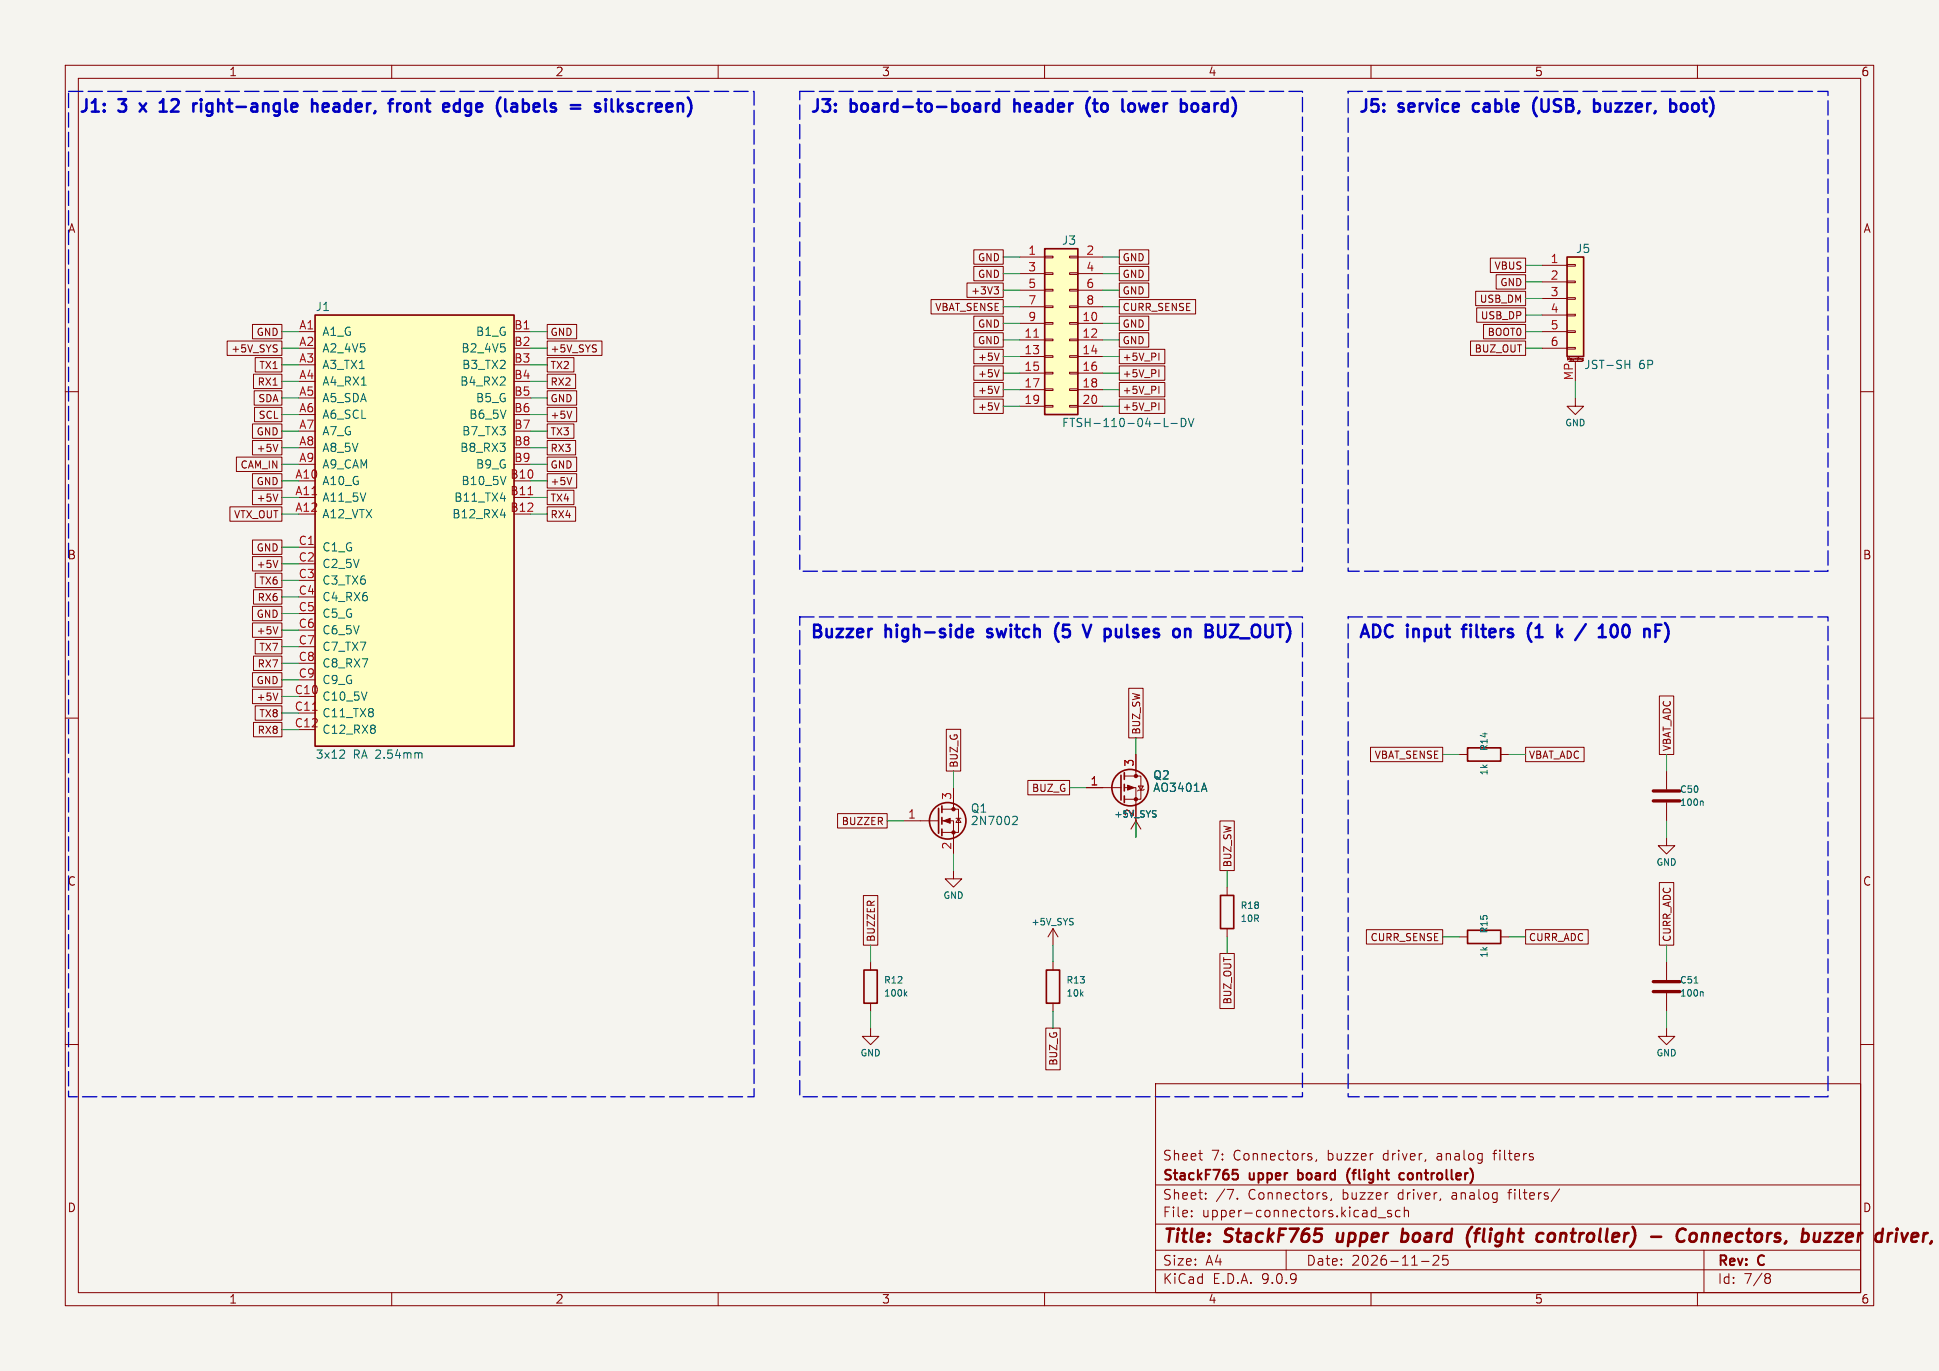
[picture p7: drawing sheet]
<svg xmlns="http://www.w3.org/2000/svg" width="297mm" height="210mm" viewBox="0 0 297 210" stroke-linecap="round" stroke-linejoin="round" font-family="sans-serif">
<path d="M0 0h297v210h-297z" fill="#f5f4ef" stroke="#f5f4ef" stroke-width=".15"/>
<g fill="none" stroke="#840000" stroke-width=".15">
<path d="M10 10h277v190h-277zM12 12h273v186h-273zM60 10v2M110 10v2M160 10v2M210 10v2M260 10v2M10 60h2M241.3 61v1.2h1.3l-1.3 1.3-1.3-1.3h1.3M285 60h2M10 110h2M285 110h2"/>
<path d="M188 135.9v1.3M188 142.2v1.3M10 160h2M177 166h108v32h-108zM183.6 176.7h.6M184 177.7h.2M200.7 177.2l.3 .2-.3 .3M200.7 176.7l.2 .1M201.7 177.6l-.2 .3M285 160h2M60 198v2M110 198v2"/>
<path d="M160 198v2M177 194.5h108M177 191.5h108M177 187.5h108M177 181.5h108M182.5 186.3v.1M182.5 185.5v.1M184.7 183.6v.1M184.7 182.8v.1M189.5 183.6v.1M197 191.5v3M203 183.2l.2 .2-.2 .3"/>
<path d="M203 182.7l.2 .1M204 183.6l-.2 .3M210 198v2M211.1 186.5h1.1M213.1 185.5l-.4-.1-.2 .2 .1 .2 .5 .2v.3h-.6M214.5 185.5l-.5-.1-.3 .3v.4l.2 .2h.6M215.1 185.5a.37 .37 0 0 1 .6 .1v.8M215.1 184.9v1.5M217.7 193.2h1.2M219.5 192.4l.2-.1 .5 .1a.41 .41 0 0 1 .1 .5l-.8 .9h.9M221.7 192.3h-.7v.7l.2-.1h.5l.1 .3-.1 .5-.2 .1h-.3l-.2-.1M238.9 182.1l-1.3 2"/>
<path d="M260 198v2M261 191.5v6.5M270.6 195.1l.4 .1 .2 .2-.1 .2-.2 .1M270.6 195.7h.3M270.9 195.7l.2 .2 .1 .4-.2 .2-.4 .1"/>
</g>
<g fill="none" stroke="#840000" stroke-width=".4">
<path d="M204.9 188.9l-.1 1 .2 .3M214.8 189l.2-.1 .6 .1M214.9 188.2l-.3 2M215.5 190a.66 .66 0 0 1-.9 .1M225.5 187.9l-.3 .4M225.8 188.9h.8M226.5 188.2l-.3 .3-.2 1.7M235.8 188.9l.6 .1M236.3 190.1l-.2 .1M238 189a.59 .59 0 0 0-.9 .3v.7a.53 .53 0 0 0 .9 0M252.9 189.4h1.5M258.2 188.4a.8 .8 0 0 0-.9-.1 .8 .8 0 0 0-.4 .8"/>
<path d="M258.8 189.3a.55 .55 0 0 1 .6-.4 .55 .55 0 0 1 .5 .4l-.1 .5a.57 .57 0 0 1-1 .2M260.8 188.9l-.2 1.3M261.1 188.9l-.3 .2M279.6 188.9h1l-1.2 1.3h1M292.2 188.9l-.6 1.3M293.2 188.9l-.3 .3-.1 .7 .2 .3h.4M293.8 189.4l-1 .1"/>
</g>
<path d="M188.8 179.2h.8M188.8 179.8h.5l.3 .2v.4l-.1 .2h-.7M198.8 179.2v1.5M199 179.7l-.2 .1M206.8 179a1.72 1.72 0 0 0 0 2.3M215.1 179.8l-.5-.1-.3 .3v.4l.2 .2h.6M198.8 180.6l.2 .1" fill="none" stroke="#840000" stroke-width=".3"/>
<path d="M186.9 137.2h2.1v5h-2.1z" fill="none" stroke="#840000" stroke-width=".25"/>
<path d="M160 38.1h5.1v25.4h-5.1z" fill="#ffffc2"/>
<g fill="none" stroke="#840000" stroke-width=".25">
<path d="M160 38.1h5.1v25.4h-5.1zM171.7 118.7v3.9M172.2 118.4v1M224.8 114.6h5.1v2h-5.1zM143.8 123.8v3.8M144.3 123.4v1.1M144.3 125.2v1M144.3 127v1M172.2 120.1v1.1M172.2 121.9v1M132.3 148.6h2.1v5.1h-2.1zM224.8 142.5h5.1v2h-5.1z"/>
<circle cx="145.2" cy="125.7" r="2.79"/>
<circle cx="173.1" cy="120.6" r="2.79"/>
</g>
<g fill="none" stroke="#840000" stroke-width=".15">
<path d="M156.2 39.4h3.8M160 39.2h1.3v.3h-1.3zM163.8 39.2h1.3v.3h-1.3zM165.1 39.4h3.8M156.2 41.9h3.8M156.2 44.5h3.8M156.2 47h3.8M156.2 49.5h3.8M156.2 52.1h3.8M156.2 54.6h3.8M156.2 57.2h3.8M156.2 59.7h3.8"/>
<path d="M160 41.8h1.3v.2h-1.3zM160 44.3h1.3v.3h-1.3zM160 46.9h1.3v.2h-1.3zM160 49.4h1.3v.3h-1.3zM160 51.9h1.3v.3h-1.3zM160 54.5h1.3v.2h-1.3zM160 57h1.3v.3h-1.3zM160 59.6h1.3v.2h-1.3zM163.8 41.8h1.3v.2h-1.3zM163.8 44.3h1.3v.3h-1.3zM163.8 46.9h1.3v.2h-1.3zM163.8 49.4h1.3v.3h-1.3z"/>
<path d="M163.8 51.9h1.3v.3h-1.3zM163.8 54.5h1.3v.2h-1.3zM163.8 57h1.3v.3h-1.3zM163.8 59.6h1.3v.2h-1.3zM165.1 41.9h3.8M165.1 44.5h3.8M165.1 47h3.8M165.1 49.5h3.8M165.1 52.1h3.8M165.1 54.6h3.8M165.1 57.2h3.8M165.1 59.7h3.8"/>
<path d="M156.2 62.2h3.8M160 62.1h1.3v.3h-1.3zM163.8 62.1h1.3v.3h-1.3zM165.1 62.2h3.8M172.2 118.9h2.6v3.5h-2.6M174 115.6v3.3M223.5 115.6h1.3M229.9 115.6h1.2M255.3 118.1v2.8M138.4 125.7h5.4M144.3 124h2.5v3.5h-2.5M144.3 125.7h1.7v5.1"/>
<path d="M146 133.4v1.2h1.3l-1.3 1.3-1.2-1.3h1.2M146 120.7v3.3M146.4 125.3h.8M146.8 125.3l.4 .7h-.8zM166.4 120.7h5.3M172.2 120.7h1.8v7.6M173.2 127l.8-1.3 .8 1.3M174.4 120.4h.7l-.3 .6zM175.3 120.9l-.2 .1h-.7l-.2 .2M255.3 128.3v1.2h1.2l-1.2 1.3-1.3-1.3h1.3M255.3 122.9v2.8M133.3 157.5v1.3h1.3l-1.3 1.2-1.2-1.2h1.2"/>
<path d="M133.3 147.3v1.3M133.3 153.7v1.2M161.3 142.2l-.8 1.3M161.3 142.2l.8 1.3M161.3 142.2v2.6M223.5 143.5h1.3M229.9 143.5h1.2M255.3 157.5v1.3h1.2l-1.2 1.2-1.3-1.2h1.3M255.3 147.3v2.8M255.3 152.1v2.8"/>
</g>
<path d="M158.4 51.7h.7" fill="none" stroke="#a90000" stroke-width=".15"/>
<g fill="none" stroke="#006464" stroke-width=".15">
<path d="M178.3 65.3h.6M179.4 64.9h.9M180.9 64.1a.64 .64 0 0 1 .8 .6 .64 .64 0 0 1-.8 .6zM182 64.1l.4 1.2 .5-1.2M184.4 120l.5 1.2M155.3 125l.4 .1 .1 .3-.7 .9h.7M176.9 124.2h.2M177 124.8v.3M260.6 122.7l.3 .2v.5M138.6 152.2l.3 .4M138.9 151.9l-.4 .4M164.2 140.7h.2"/>
<path d="M164.3 141.3v.3M259.5 150.6h.6M260.6 151.9l.3 .2v.5"/>
</g>
<path d="M253.2 121.2h4.1M253.2 122.7h4.1M253.2 150.4h4.1M253.2 151.9h4.1" fill="none" stroke="#840000" stroke-width=".51"/>
<g fill="#840000" stroke="#840000" stroke-width=".15">
<path d="M144.5 125.7l1-.4v.8z"/>
<path d="M172.7 120.3l1 .4-1 .3z"/>
<circle cx="146" cy="124" r=".25"/>
<circle cx="146" cy="127.5" r=".25"/>
<circle cx="174" cy="118.9" r=".25"/>
<circle cx="174" cy="122.4" r=".25"/>
</g>
<path d="M48.3 48.3h30.4v66h-30.4z" fill="#ffffc2"/>
<path d="M48.3 48.3h30.4v66h-30.4zM160.3 148.6h2v5.1h-2z" fill="none" stroke="#840000" stroke-width=".25"/>
<path d="M45.7 50.8h2.6M78.7 50.8h2.6M45.7 83.8h2.6M161.3 147.3v1.3M161.3 153.7v1.2" fill="none" stroke="#840000" stroke-width=".15"/>
<path d="M80.9 75.8h.7M47.9 108.8h.7" fill="none" stroke="#a90000" stroke-width=".15"/>
<path d="M76.7 76.4h.7M76.7 78.9h.7M77.5 73l-.4 1.2M52.5 114.9l.3 .2-.1 .3-.7 .7h.8M64.5 115.3l.1 .2v.6" fill="none" stroke="#006464" stroke-width=".15"/>
<path d="M240 39.4h2.6v15.2h-2.6z" fill="#ffffc2"/>
<path d="M240 39.4h2.6v15.2h-2.6z" fill="none" stroke="#840000" stroke-width=".25"/>
<g fill="none" stroke="#840000" stroke-width=".15">
<path d="M149.2 38.3h4.5v2.2h-4.5zM171.4 38.3h4.6v2.2h-4.6zM228.3 39.5h5.4v2.2h-5.4zM34.8 52.2h8.4v2.2h-8.4zM38.7 49.7h4.5v2.2h-4.5zM38.8 57.3h4.4v2.2h-4.4zM38.9 59.9h4.3v2.2h-4.3zM39.1 54.8h4.1v2.2h-4.1zM42.3 52.8l.2 .1M42.4 53.5v.3M83.8 49.7h4.5v2.2h-4.5zM83.8 52.2h8.4v2.2h-8.4z"/>
<path d="M83.8 54.8h4.1v2.2h-4.1zM83.8 57.3h4.4v2.2h-4.4zM83.8 59.9h4.5v2.2h-4.5zM142.6 45.9h11.1v2.2h-11.1zM148.1 43.3h5.6v2.3h-5.6zM149.2 40.8h4.5v2.2h-4.5zM149.2 48.4h4.5v2.2h-4.5zM149.2 51h4.5v2.2h-4.5zM149.2 58.6h4.5v2.2h-4.5zM149.2 56h4.5v2.3h-4.5zM149.2 53.5h4.5v2.2h-4.5zM152.3 43.9h.6l-.3 .4 .3 .2v.3l-.2 .2h-.3"/>
<path d="M153.1 59.2l-.4 1.1M153.1 56.6l-.4 1.1M153.1 54.1l-.4 1.1M171.4 58.6h7v2.2h-7zM171.4 56h7v2.3h-7zM171.4 53.5h7v2.2h-7zM171.4 51h4.6v2.2h-4.6zM171.4 48.4h4.6v2.2h-4.6zM171.4 40.8h4.6v2.2h-4.6zM171.4 43.3h4.6v2.3h-4.6zM171.4 45.9h11.7v2.2h-11.7zM177.5 54.1v1.1"/>
<path d="M177.5 56.6v1.1M177.5 59.2v1.1M225.2 52.2h8.5v2.2h-8.5zM226 44.6h7.7v2.2h-7.7zM226.2 47.2h7.5v2.2h-7.5zM227.2 49.7h6.5v2.2h-6.5zM229.2 42.1h4.5v2.2h-4.5zM236.2 40.6h3.8M236.2 43.2h3.8M236.2 45.7h3.8M236.2 48.3h3.8M236.2 50.8h3.8"/>
<path d="M236.2 53.3h3.8M240 40.5h1.3v.3h-1.3zM240 43.1h1.3v.2h-1.3zM240 45.6h1.3v.2h-1.3zM240 48.1h1.3v.3h-1.3zM240 50.7h1.3v.2h-1.3zM240 53.2h1.3v.3h-1.3zM240.3 55.4h2M241.3 55.4v3M35.2 77.6h8v2.2h-8zM36.2 70h7v2.2h-7zM38.7 72.6h4.5v2.2h-4.5z"/>
<path d="M38.7 75.1h4.5v2.2h-4.5zM38.7 64.9h4.5v2.2h-4.5zM38.7 67.5h4.5v2.2h-4.5zM39 62.4h4.2v2.2h-4.2zM42.6 75.7l-.4 1.1M42.6 68.1l-.4 1.1M83.8 70h4.5v2.2h-4.5zM83.8 77.6h4.4v2.2h-4.4zM83.8 75.1h4.1v2.2h-4.1zM83.8 72.6h4.5v2.2h-4.5zM83.8 67.5h4.4v2.2h-4.4zM83.8 64.9h4.1v2.2h-4.1z"/>
<path d="M83.8 62.4h4.5v2.2h-4.5zM87.6 73.1l-.4 1.1M87.6 63l-.4 1.1M149.2 61.1h4.5v2.2h-4.5zM153.1 61.7l-.4 1.1M171.4 61.1h7v2.2h-7zM177.5 61.7v1.1M38.7 82.7h4.5v2.2h-4.5zM38.7 95.4h4.5v2.2h-4.5zM38.7 92.9h4.5v2.2h-4.5zM38.7 85.3h4.5v2.2h-4.5zM38.8 90.3h4.4v2.2h-4.4z"/>
<path d="M39.1 98h4.1v2.2h-4.1zM39.1 87.8h4.1v2.2h-4.1zM42.6 96l-.4 1.1M42.6 85.8l-.4 1.1M38.7 105.6h4.5v2.2h-4.5zM38.7 103h4.5v2.2h-4.5zM38.8 100.5h4.4v2.2h-4.4zM38.8 110.7h4.4v2.2h-4.4zM39.1 108.1h4.1v2.2h-4.1zM42.6 106.2l-.4 1.1M144.9 111.7h2.3v6.4h-2.3zM157.4 119.5h6.4v2.3h-6.4z"/>
<path d="M172.9 105.4h2.2v7.6h-2.2zM174 115.6v2.5M209.9 114.5h11.1v2.2h-11.1zM233.7 114.5h8.9v2.2h-8.9zM254.2 106.6h2.2v9h-2.2zM128.3 124.6h7.6v2.2h-7.6zM132.2 137.2h2.3v7.6h-2.3zM166.4 120.7h2.5M174 123.2v2.5M186.9 125.8h2.2v7.6h-2.2zM254.2 135.2h2.2v9.6h-2.2zM160.2 157.5h2.2v6.4h-2.2z"/>
<path d="M186.9 146.1h2.2v8.4h-2.2zM209.3 142.4h11.7v2.2h-11.7zM233.7 142.4h9.6v2.2h-9.6z"/>
</g>
<path d="M248.9 55.8h.7M249.6 55.2v1.3M184.4 120l.5 1.2M176.9 124.2h.2M177 124.8v.3" fill="none" stroke="#006464" stroke-width=".15"/>
<g fill="none" stroke="#009600" stroke-width=".15">
<path d="M153.7 39.4h2.5M168.9 39.4h2.5M43.2 53.3h2.5M43.2 55.9h2.5M43.2 58.4h2.5M43.2 50.8h2.5M81.3 53.3h2.5M81.3 55.9h2.5M81.3 58.4h2.5M81.3 50.8h2.5M153.7 49.5h2.5M153.7 47h2.5"/>
<path d="M153.7 41.9h2.5M153.7 44.5h2.5M153.7 57.2h2.5M153.7 59.7h2.5M153.7 52.1h2.5M153.7 54.6h2.5M168.9 49.5h2.5M168.9 47h2.5M168.9 41.9h2.5M168.9 44.5h2.5M168.9 57.2h2.5M168.9 59.7h2.5"/>
<path d="M168.9 52.1h2.5M168.9 54.6h2.5M233.7 53.3h2.5M233.7 50.8h2.5M233.7 48.3h2.5M233.7 45.7h2.5M233.7 43.2h2.5M233.7 40.6h2.5M241.3 58.4v2.6M43.2 61h2.5M43.2 78.7h2.5M43.2 76.2h2.5"/>
<path d="M43.2 73.7h2.5M43.2 71.1h2.5M43.2 68.6h2.5M43.2 66h2.5M43.2 63.5h2.5M81.3 61h2.5M81.3 78.7h2.5M81.3 76.2h2.5M81.3 73.7h2.5M81.3 71.1h2.5M81.3 68.6h2.5M81.3 66h2.5"/>
<path d="M81.3 63.5h2.5M153.7 62.2h2.5M168.9 62.2h2.5M43.2 96.5h2.5M43.2 99.1h2.5M43.2 83.8h2.5M43.2 86.4h2.5M43.2 88.9h2.5M43.2 91.4h2.5M43.2 94h2.5M43.2 101.6h2.5M43.2 104.1h2.5"/>
<path d="M43.2 106.7h2.5M43.2 109.2h2.5M43.2 111.8h2.5M146 118.1v2.6M174 113v2.6M221 115.6h2.5M231.1 115.6h2.6M255.3 115.6v2.5M135.9 125.7h2.5M146 130.8v2.6M163.8 120.7h2.6M174 125.7v2.6"/>
<path d="M188 133.4v2.5M255.3 125.7v2.6M133.3 144.8v2.5M133.3 154.9v2.6M161.3 144.8v2.5M161.3 154.9v2.6M188 143.5v2.6M221 143.5h2.5M231.1 143.5h2.6M255.3 144.8v2.5M255.3 154.9v2.6"/>
</g>
<g fill="none" stroke="#0000c2" stroke-width=".38">
<path d="M21.4 15.8l1 1.3M22.4 15.8l-1 1.3M24.5 17.1h1M24.6 15.7l.4-.5v1.9M30.2 15.8l-.4 .1M30.8 15.2v.2M30.8 15.8v1.3M30.8 15.2l-.1 .1 .1 .1M30.8 15.2l.1 .1-.1 .1M47.8 16a.47 .47 0 0 1 .8 .1v1M47.8 15.2v1.9M50.2 15.9l-.5-.1-.3 .3 .1 .9 .2 .1 .5-.1"/>
<path d="M50.3 16.3l-.9 .2M61.4 15.8l-.4 .1M62.7 15.9a.52 .52 0 0 0-.8 .3v.5a.52 .52 0 0 0 .8 .3M71.3 17.6l.5 .1M72 15.8l-.6 .1-.2 .3 .1 .7 .3 .2h.4M80.1 15.9l.2-.1 .5 .1M80.1 17l.2 .1 .5-.1M80.1 15.2v1.9M91.9 15.9l-.5-.1-.3 .3 .1 .3 .7 .2 .1 .1-.1 .3-.2 .1-.6-.1M92.8 15.2l-.1 .1 .1 .1M92.8 15.2l.1 .1-.1 .1M92.8 15.2v.2"/>
<path d="M93.7 15.2v1.6M94.7 15.2v1.9M96.8 15.9l-.4-.1-.3 .3 .1 .3 .6 .2 .1 .1-.1 .3-.1 .1-.6-.1M150 15.9l.1 1.2M150.1 17l-.2 .1M150.1 16.3l-.2 .1M151 15.8v1.3M151.6 15.8a.48 .48 0 0 0-.6 .4M153 15.9l-.5-.1-.4 .4v.5l.2 .3 .2 .1 .5-.1M153 15.2v1.9M155.4 15.2v1.9M155.5 15.9l-.1 .1"/>
<path d="M167 14.9a2.18 2.18 0 0 0 0 2.9M173.6 15.9a.52 .52 0 0 0-.8 .3v.5a.52 .52 0 0 0 .8 .3M183.3 15.9a.52 .52 0 0 0-.8 .3v.5a.52 .52 0 0 0 .8 .3M225.7 16l-.1 .2 .1 .7M235.4 14.9a2.18 2.18 0 0 0 0 2.9M244.4 15.8l.5 .1 .2 .3-.1 .7-.3 .2h-.3M256 15.8l.6 .1 .1 .3v.7l-.3 .2h-.4M258.3 15.9a.52 .52 0 0 0-.8 .3v.5a.52 .52 0 0 0 .8 .3M133.4 96.3h.2M148.2 96.4l.6-.1 .1 .1 .1 .4-.9 .2M148.2 97.5l.2 .1 .5-.1M151.2 97.5l.2 .1"/>
<path d="M151.3 96.4l-.1 .2 .1 .3M162.2 95.4a2.18 2.18 0 0 0 0 2.9M165.9 95.7l.6 1.9 .6-1.9M171 97.5l.2 .1 .5-.1M181.5 96.5a.47 .47 0 0 1 .8 .1v1M187.7 95.7v1.5l-.1 .2M188.4 95.7h1.3l-1.3 1.9h1.3M223.9 96.3h.7M234.6 95.4a2.18 2.18 0 0 0 0 2.9M238.6 95.7v1.9M238.7 96.9l.6 .7M239.3 96.3l-.7 .8"/>
<path d="M246.9 95.9a.45 .45 0 0 1 .4-.2 .45 .45 0 0 1 .4 .4 1.12 1.12 0 0 1-.4 1.5 .48 .48 0 0 1-.5-.4 1.62 1.62 0 0 1 .1-1.3zM253.6 95.7h.9M253.6 96.6h.6M255 95.4a2.18 2.18 0 0 1 0 2.9"/>
</g>
<path d="M10.5 14h105v154h-105zM122.5 14h77v73.5h-77zM206.5 14h73.5v73.5h-73.5zM122.5 94.5h77v73.5h-77zM206.5 94.5h73.5v73.5h-73.5z" fill="none" stroke="#0000c2" stroke-width=".2" stroke-dasharray="2.2 .8"/>
<g font-size="2.8" fill="#840000">
<text x="178" y="190.9">Title:</text>
<text x="187.7" y="190.9">StackF765</text>
<text x="205.6" y="190.9">upper</text>
<text x="216.3" y="190.9">board</text>
<text x="227.1" y="190.9">(flight</text>
<text x="238.7" y="190.9">controller)</text>
<text x="256.9" y="190.9">-</text>
<text x="261.7" y="190.9">Connectors,</text>
<text x="281.6" y="190.9">buzzer</text>
<text x="293.8" y="190.9">driv</text>
</g>
<g font-size="2.6" fill="#0000c2">
<text x="12" y="17.4">J1:</text>
<text x="18.4" y="17.4">3</text>
<text x="22.4" y="17.4">x</text>
<text x="26.1" y="17.4">12</text>
<text x="32" y="17.4">right-angle</text>
<text x="50.9" y="17.4">header,</text>
<text x="63.6" y="17.4">front</text>
<text x="72.6" y="17.4">edge</text>
<text x="81.5" y="17.4">(labels</text>
<text x="93.6" y="17.4">=</text>
<text x="98.1" y="17.4">silkscreen)</text>
<text x="124" y="17.4">J3:</text>
<text x="130.4" y="17.4">board-to-board</text>
<text x="156.2" y="17.4">header</text>
<text x="168" y="17.4">(to</text>
<text x="174.3" y="17.4">lower</text>
<text x="184" y="17.4">board)</text>
<text x="208" y="17.4">J5:</text>
<text x="214.4" y="17.4">service</text>
<text x="226.5" y="17.4">cable</text>
<text x="236.4" y="17.4">(USB,</text>
<text x="246.5" y="17.4">buzzer,</text>
<text x="258.9" y="17.4">boot)</text>
<text x="124" y="97.9">Buzzer</text>
<text x="135.7" y="97.9">high-side</text>
<text x="152.1" y="97.9">switch</text>
<text x="163.2" y="97.9">(5</text>
<text x="168.5" y="97.9">V</text>
<text x="172.3" y="97.9">pulses</text>
<text x="183.7" y="97.9">on</text>
<text x="189.3" y="97.9">BUZ_OUT)</text>
<text x="208" y="97.9">ADC</text>
<text x="215.6" y="97.9">input</text>
<text x="225" y="97.9">filters</text>
<text x="235.6" y="97.9">(1</text>
<text x="240.9" y="97.9">k</text>
<text x="244.6" y="97.9">/</text>
<text x="248.8" y="97.9">100</text>
</g>
<g font-size="2.1" fill="#840000">
<text x="178" y="178">Sheet</text>
<text x="185.5" y="178">7:</text>
<text x="189" y="178">Connectors,</text>
<text x="203.5" y="178">buzzer</text>
<text x="212.1" y="178">driver,</text>
<text x="220.5" y="178">analog</text>
<text x="229.4" y="178">filters</text>
<text x="178" y="184">Sheet:</text>
<text x="178" y="181.2">StackF765</text>
<text x="186.2" y="184">/7.</text>
<text x="191.2" y="184">Connectors,</text>
<text x="191.5" y="181.2">upper</text>
<text x="199.5" y="181.2">board</text>
<text x="205.8" y="184">buzzer</text>
<text x="207.6" y="181.2">(flight</text>
<text x="214.4" y="184">driver,</text>
<text x="216.3" y="181.2">controller)</text>
<text x="222.8" y="184">analog</text>
<text x="231.7" y="184">filters/</text>
<text x="178" y="186.7">File:</text>
<text x="184.1" y="186.7">upper-connectors.kicad_sch</text>
<text x="178" y="196.9">KiCad</text>
<text x="178" y="194.1">Size:</text>
<text x="184.7" y="194.1">A4</text>
<text x="185.7" y="196.9">E.D.A.</text>
<text x="193.3" y="196.9">9.0.9</text>
<text x="200" y="194.1">Date:</text>
<text x="207" y="194.1">2026-11-25</text>
<text x="263" y="194.3">Rev:</text>
<text x="263" y="196.9">Id:</text>
<text x="267.1" y="196.9">7/8</text>
<text x="269.4" y="194.3">C</text>
</g>
<g font-size="1.8" fill="#840000">
<text x="35" y="11.9">1</text>
<text x="85" y="11.9">2</text>
<text x="135" y="11.9">3</text>
<text x="185" y="11.9">4</text>
<text x="235" y="11.9">5</text>
<text x="285" y="11.9">6</text>
<text x="10.3" y="35.9">A</text>
<text x="285.3" y="35.9">A</text>
<text x="10.3" y="85.9">B</text>
<text x="285.3" y="85.9">B</text>
<text x="10.3" y="135.9">C</text>
<text x="285.3" y="135.9">C</text>
<text x="10.3" y="185.9">D</text>
<text x="285.3" y="185.9">D</text>
<text x="35" y="199.9">1</text>
<text x="85" y="199.9">2</text>
<text x="135" y="199.9">3</text>
<text x="185" y="199.9">4</text>
<text x="235" y="199.9">5</text>
<text x="285" y="199.9">6</text>
</g>
<g font-size="1.8" fill="#a90000">
<text x="157.4" y="39.1">1</text>
<text x="157.4" y="41.7">3</text>
<text x="166.3" y="39.1">2</text>
<text x="166.3" y="41.7">4</text>
<text x="237.4" y="40.4">1</text>
<text x="157.4" y="44.2">5</text>
<text x="157.4" y="46.7">7</text>
<text x="166.3" y="44.2">6</text>
<text x="166.3" y="46.7">8</text>
<text x="237.4" y="42.9">2</text>
<text x="237.4" y="45.5">3</text>
<text x="45.7" y="50.5">A1</text>
<text x="45.7" y="53.1">A2</text>
<text x="78.7" y="50.5">B1</text>
<text x="78.7" y="53.1">B2</text>
<text x="156.8" y="51.8">11</text>
<text x="157.4" y="49.3">9</text>
<text x="165.7" y="49.3">10</text>
<text x="165.7" y="51.8">12</text>
<text x="237.4" y="48">4</text>
<text x="237.4" y="50.5">5</text>
<text x="237.4" y="53.1">6</text>
<text x="45.7" y="55.6">A3</text>
<text x="45.7" y="58.2">A4</text>
<text x="78.7" y="55.6">B3</text>
<text x="78.7" y="58.2">B4</text>
<text x="156.8" y="54.4">13</text>
<text x="156.8" y="56.9">15</text>
<text x="156.8" y="59.4">17</text>
<text x="165.7" y="54.4">14</text>
<text x="165.7" y="56.9">16</text>
<text x="165.7" y="59.4">18</text>
<text x="241" y="58.4" transform="rotate(-90 241 58.4)">MP</text>
<text x="45.7" y="60.7">A5</text>
<text x="45.7" y="63.2">A6</text>
<text x="45.7" y="65.8">A7</text>
<text x="78.7" y="60.7">B5</text>
<text x="78.7" y="63.2">B6</text>
<text x="78.7" y="65.8">B7</text>
<text x="156.8" y="62">19</text>
<text x="165.7" y="62">20</text>
<text x="45.7" y="68.3">A8</text>
<text x="45.7" y="70.9">A9</text>
<text x="78.7" y="68.3">B8</text>
<text x="78.7" y="70.9">B9</text>
<text x="45.1" y="73.4">A10</text>
<text x="45.1" y="75.9">A11</text>
<text x="78.1" y="73.4">B10</text>
<text x="78.1" y="75.9">B11</text>
<text x="45.1" y="78.5">A12</text>
<text x="45.6" y="83.6">C1</text>
<text x="78.1" y="78.5">B12</text>
<text x="45.6" y="86.1">C2</text>
<text x="45.6" y="88.6">C3</text>
<text x="45.6" y="91.2">C4</text>
<text x="45.6" y="93.7">C5</text>
<text x="45.6" y="96.3">C6</text>
<text x="45.6" y="98.8">C7</text>
<text x="45.6" y="101.3">C8</text>
<text x="45" y="106.4">C10</text>
<text x="45.6" y="103.9">C9</text>
<text x="45" y="109">C11</text>
<text x="45" y="111.5">C12</text>
<text x="173.7" y="117.5" transform="rotate(-90 173.7 117.5)">3</text>
<text x="139" y="125.5">1</text>
<text x="145.8" y="122.6" transform="rotate(-90 145.8 122.6)">3</text>
<text x="166.9" y="120.4">1</text>
<text x="145.8" y="130.2" transform="rotate(-90 145.8 130.2)">2</text>
</g>
<g font-size="1.8" fill="#006464">
<text x="162.6" y="37.7">J3</text>
<text x="241.3" y="39">J5</text>
<text x="48.3" y="47.9">J1</text>
<text x="49.3" y="51.7">A1_G</text>
<text x="72.8" y="51.7">B1_G</text>
<text x="49.3" y="54.2">A2_4V5</text>
<text x="49.3" y="56.7">A3_TX1</text>
<text x="49.3" y="59.3">A4_RX1</text>
<text x="70.4" y="59.3">B4_RX2</text>
<text x="70.6" y="54.2">B2_4V5</text>
<text x="70.7" y="56.7">B3_TX2</text>
<text x="242.6" y="56.7">JST-SH</text>
<text x="251" y="56.7">6P</text>
<text x="49.3" y="61.8">A5_SDA</text>
<text x="49.3" y="64.4">A6_SCL</text>
<text x="71.8" y="64.4">B6_5V</text>
<text x="72.8" y="61.8">B5_G</text>
<text x="162.6" y="65.6">FTSH-110-04-L-DV</text>
<text x="49.3" y="66.9">A7_G</text>
<text x="49.3" y="69.4">A8_5V</text>
<text x="49.3" y="72">A9_CAM</text>
<text x="70.4" y="69.4">B8_RX3</text>
<text x="70.7" y="66.9">B7_TX3</text>
<text x="72.8" y="72">B9_G</text>
<text x="49.3" y="74.5">A10_G</text>
<text x="49.3" y="77.1">A11_5V</text>
<text x="69.5" y="77.1">B11_TX4</text>
<text x="70.6" y="74.5">B10_5V</text>
<text x="49.3" y="79.6">A12_VTX</text>
<text x="69.2" y="79.6">B12_RX4</text>
<text x="49.3" y="84.7">C1_G</text>
<text x="49.3" y="87.2">C2_5V</text>
<text x="49.3" y="89.8">C3_TX6</text>
<text x="49.3" y="92.3">C4_RX6</text>
<text x="49.3" y="94.8">C5_G</text>
<text x="49.3" y="97.4">C6_5V</text>
<text x="49.3" y="99.9">C7_TX7</text>
<text x="49.3" y="102.5">C8_RX7</text>
<text x="49.3" y="105">C9_G</text>
<text x="49.3" y="107.5">C10_5V</text>
<text x="49.3" y="110.1">C11_TX8</text>
<text x="49.3" y="112.6">C12_RX8</text>
<text x="48.3" y="116.4">3x12</text>
<text x="54.1" y="116.4">RA 2.54mm</text>
<text x="176.5" y="119.6">Q2</text>
<text x="148.6" y="124.7">Q1</text>
<text x="173.7" y="125.2" transform="rotate(-90 173.7 125.2)">2</text>
<text x="176.5" y="121.5">AO3401A</text>
<text x="148.6" y="126.6">2N7002</text>
</g>
<g font-size="1.5" fill="#840000">
<text x="149.7" y="40.2">GND</text>
<text x="171.9" y="40.2">GND</text>
<text x="228.8" y="41.5">VBUS</text>
<text x="143.1" y="47.8">VBAT_SENSE</text>
<text x="148.6" y="45.3">+3V3</text>
<text x="149.7" y="42.8">GND</text>
<text x="171.9" y="42.8">GND</text>
<text x="171.9" y="45.3">GND</text>
<text x="171.9" y="47.8">CURR_SENSE</text>
<text x="226.5" y="46.6">USB_DM</text>
<text x="229.7" y="44">GND</text>
<text x="39.2" y="51.7">GND</text>
<text x="84.2" y="51.7">GND</text>
<text x="149.7" y="50.4">GND</text>
<text x="149.7" y="52.9">GND</text>
<text x="171.9" y="52.9">GND</text>
<text x="171.9" y="50.4">GND</text>
<text x="226.7" y="49.1">USB_DP</text>
<text x="227.7" y="51.7">BOOT0</text>
<text x="35.3" y="54.2">+5V_SYS</text>
<text x="39.3" y="59.3">RX1</text>
<text x="39.6" y="56.7">TX1</text>
<text x="84.2" y="54.2">+5V_SYS</text>
<text x="84.2" y="56.7">TX2</text>
<text x="84.2" y="59.3">RX2</text>
<text x="149.7" y="58">+5V</text>
<text x="149.7" y="55.5">+5V</text>
<text x="171.9" y="58">+5V_PI</text>
<text x="171.9" y="55.5">+5V_PI</text>
<text x="225.7" y="54.2">BUZ_OUT</text>
<text x="39.4" y="61.8">SDA</text>
<text x="39.5" y="64.4">SCL</text>
<text x="84.2" y="64.4">+5V</text>
<text x="84.2" y="61.8">GND</text>
<text x="149.7" y="63.1">+5V</text>
<text x="149.7" y="60.5">+5V</text>
<text x="171.9" y="60.5">+5V_PI</text>
<text x="171.9" y="63.1">+5V_PI</text>
<text x="36.7" y="72">CAM_IN</text>
<text x="39.2" y="66.9">GND</text>
<text x="39.2" y="69.4">+5V</text>
<text x="84.2" y="72">GND</text>
<text x="84.2" y="69.4">RX3</text>
<text x="84.2" y="66.9">TX3</text>
<text x="39.2" y="74.5">GND</text>
<text x="39.2" y="77.1">+5V</text>
<text x="84.2" y="77.1">TX4</text>
<text x="84.2" y="74.5">+5V</text>
<text x="35.7" y="79.6">VTX_OUT</text>
<text x="84.2" y="79.6">RX4</text>
<text x="39.2" y="84.7">GND</text>
<text x="39.2" y="87.2">+5V</text>
<text x="39.6" y="89.8">TX6</text>
<text x="39.2" y="94.8">GND</text>
<text x="39.3" y="92.3">RX6</text>
<text x="39.2" y="97.4">+5V</text>
<text x="39.6" y="99.9">TX7</text>
<text x="39.2" y="107.5">+5V</text>
<text x="39.2" y="105">GND</text>
<text x="39.3" y="102.5">RX7</text>
<text x="39.3" y="112.6">RX8</text>
<text x="39.6" y="110.1">TX8</text>
<text x="174.8" y="112.6" transform="rotate(-90 174.8 112.6)">BUZ_SW</text>
<text x="146.9" y="117.7" transform="rotate(-90 146.9 117.7)">BUZ_G</text>
<text x="210.4" y="116.4">VBAT_SENSE</text>
<text x="234.1" y="116.4">VBAT_ADC</text>
<text x="256.1" y="115.2" transform="rotate(-90 256.1 115.2)">VBAT_ADC</text>
<text x="157.9" y="121.5">BUZ_G</text>
<text x="128.8" y="126.6">BUZZER</text>
<text x="188.8" y="132.9" transform="rotate(-90 188.8 132.9)">BUZ_SW</text>
<text x="134.2" y="144.4" transform="rotate(-90 134.2 144.4)">BUZZER</text>
<text x="209.8" y="144.4">CURR_SENSE</text>
<text x="234.1" y="144.4">CURR_ADC</text>
<text x="256.1" y="144.4" transform="rotate(-90 256.1 144.4)">CURR_ADC</text>
<text x="188.8" y="154" transform="rotate(-90 188.8 154)">BUZ_OUT</text>
<text x="162.1" y="163.4" transform="rotate(-90 162.1 163.4)">BUZ_G</text>
</g>
<g font-size="1.4" fill="#006464">
<text x="239.6" y="65.5">GND</text>
<text x="228.1" y="118.9" transform="rotate(-90 228.1 118.9)">1k</text>
<text x="228.1" y="115.2" transform="rotate(-90 228.1 115.2)">R14</text>
<text x="170.6" y="125.4">+5V_SYS</text>
<text x="257.2" y="121.6">C50</text>
<text x="257.2" y="123.6">100n</text>
<text x="144.4" y="137.9">GND</text>
<text x="253.6" y="132.8">GND</text>
<text x="157.9" y="142">+5V_SYS</text>
<text x="189.9" y="139.4">R18</text>
<text x="189.9" y="141.4">10R</text>
<text x="228.1" y="143.1" transform="rotate(-90 228.1 143.1)">R15</text>
<text x="228.1" y="146.8" transform="rotate(-90 228.1 146.8)">1k</text>
<text x="135.3" y="152.9">100k</text>
<text x="135.3" y="150.9">R12</text>
<text x="163.2" y="152.9">10k</text>
<text x="163.2" y="150.9">R13</text>
<text x="257.2" y="150.9">C51</text>
<text x="257.2" y="152.9">100n</text>
<text x="131.7" y="162">GND</text>
<text x="253.6" y="162">GND</text>
</g>
<text font-size=".5" fill="#840000" x="239.9" y="55.3">Mounting</text>
</svg>
